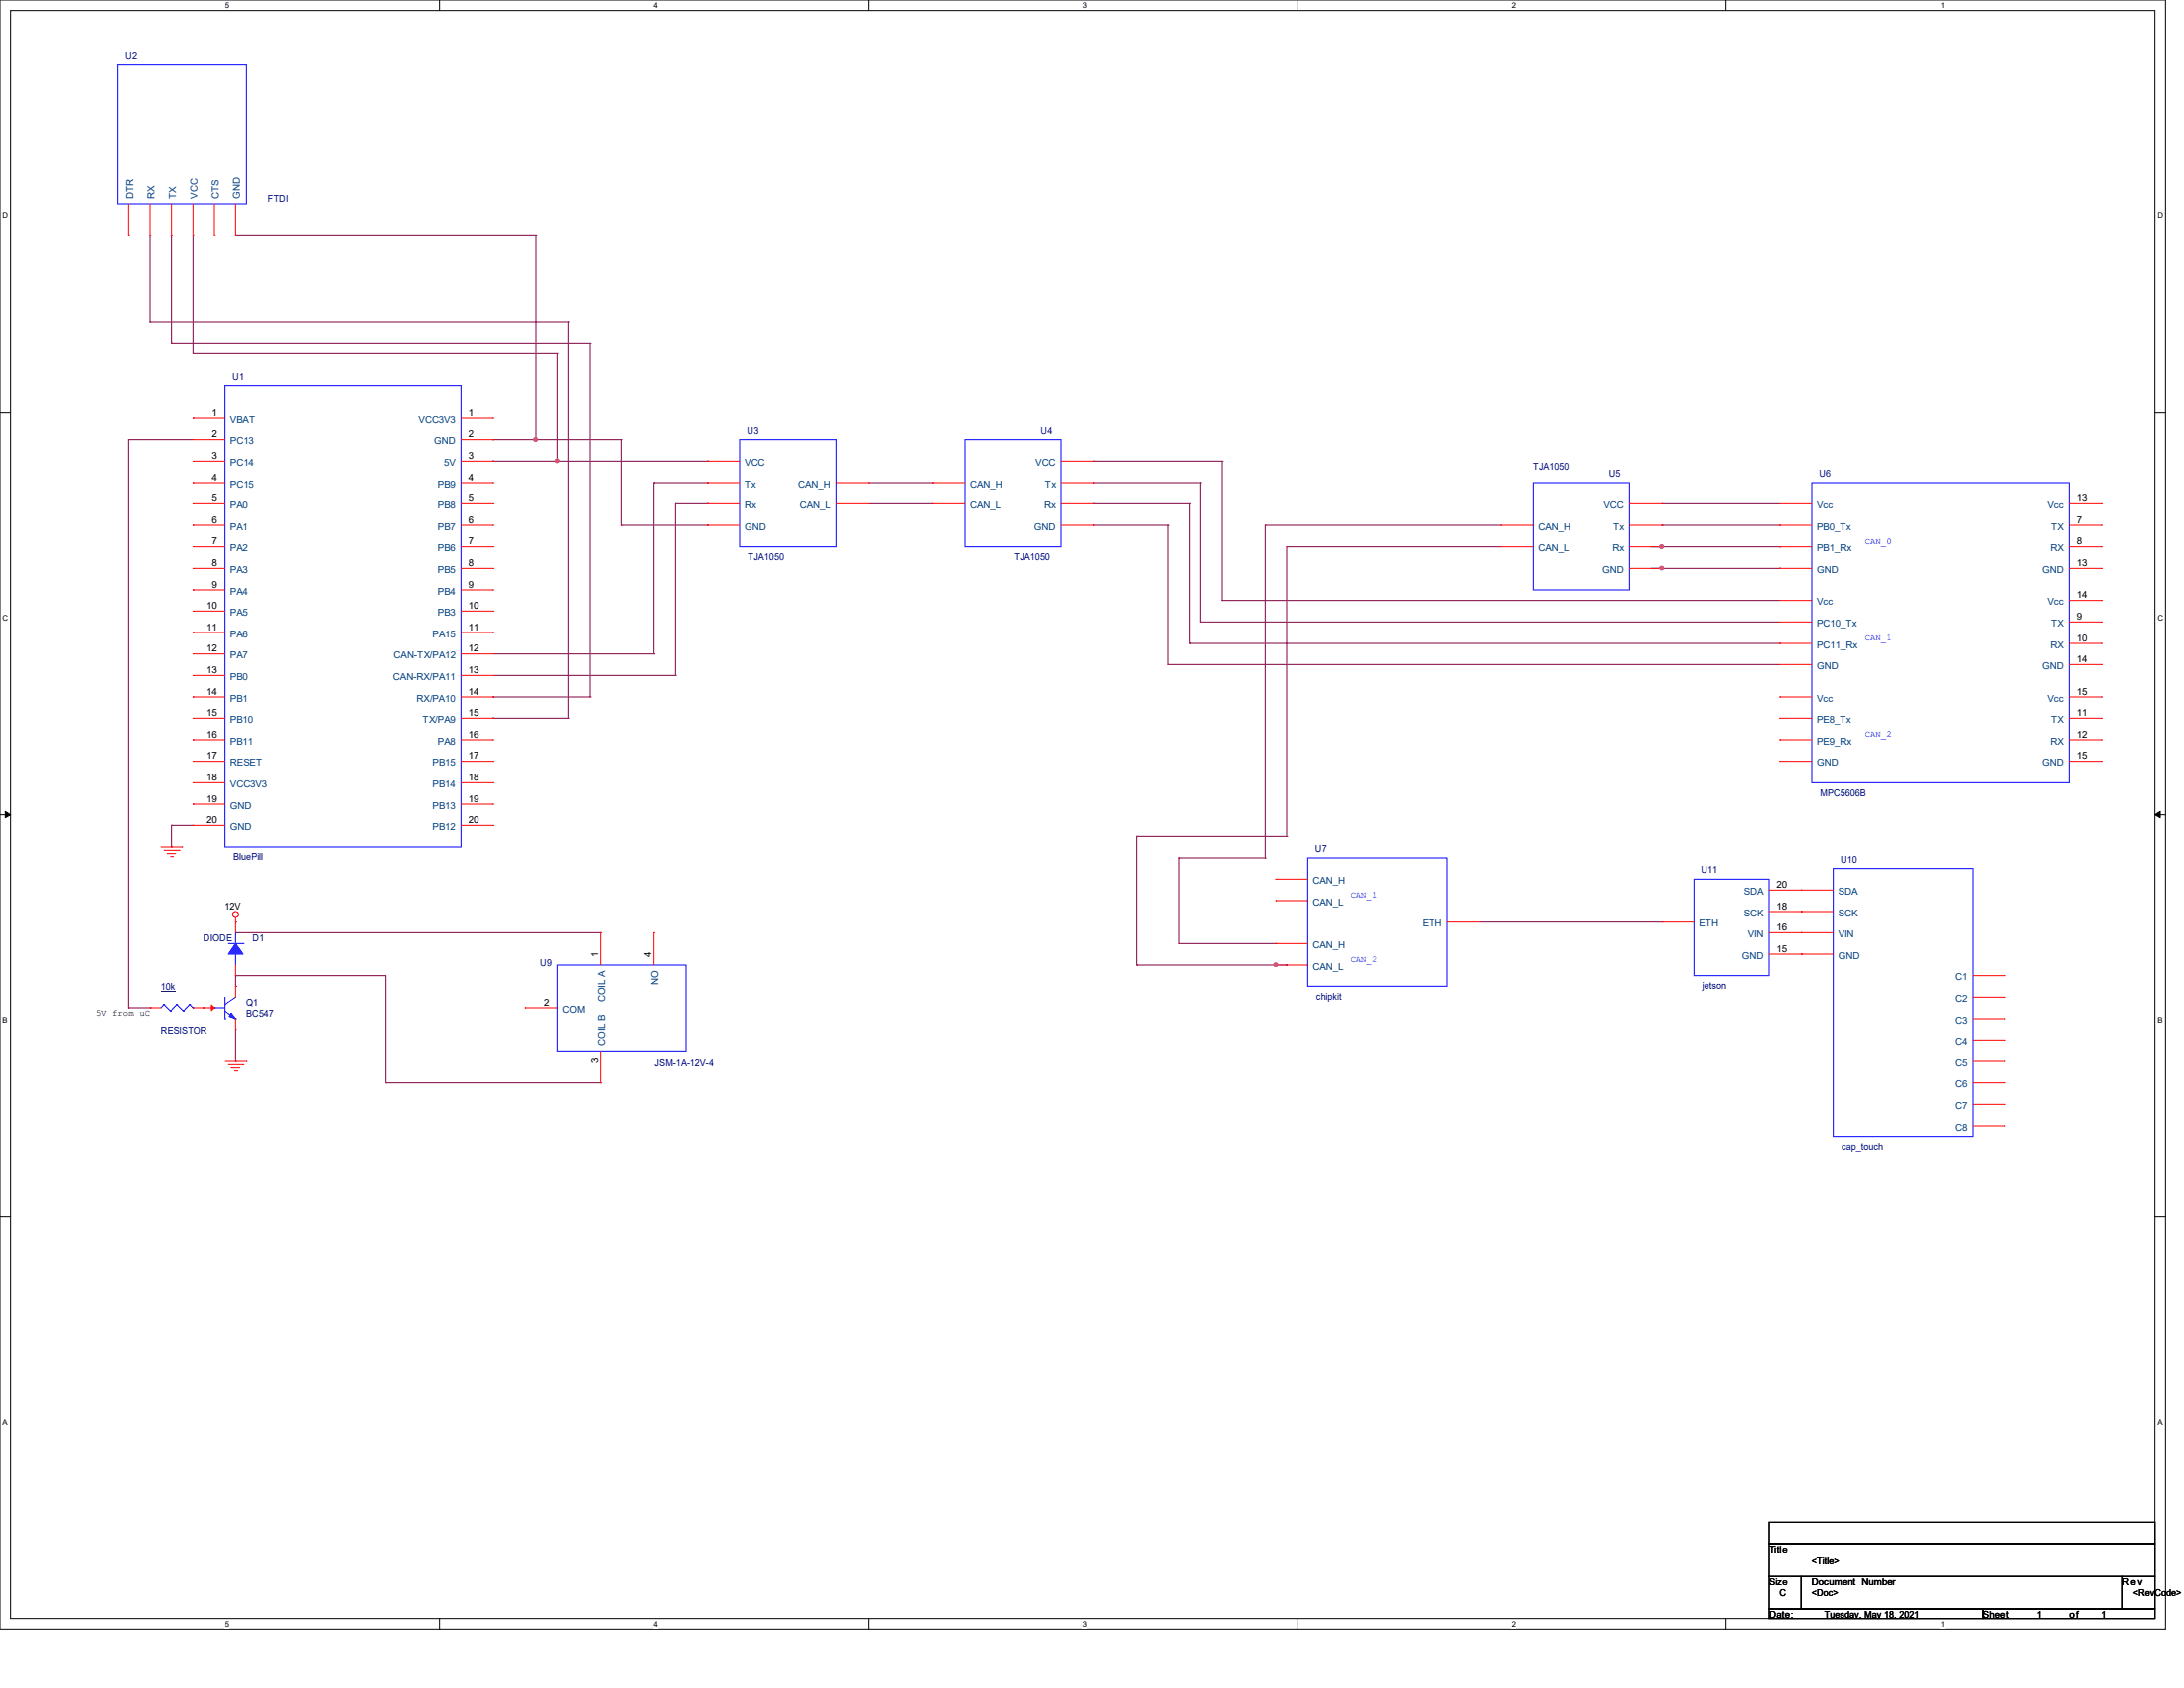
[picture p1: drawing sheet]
<svg xmlns="http://www.w3.org/2000/svg" width="279mm" height="216mm" viewBox="0 0 279 216" stroke-linecap="round" stroke-linejoin="round" font-family="sans-serif">
<path d="M0 0h277v208.4h-277zM1.4 1.4h274.3v205.7h-274.3z" fill="none" stroke="#000" stroke-width=".13"/>
<g fill="#fff">
<path d="M28.8 .1h.5v1.1h-.5z"/>
<path d="M28.8 207.2h.5v1.1h-.5z"/>
</g>
<path d="M56.2 0v1.4M56.2 207.1v1.3" fill="none" stroke="#000" stroke-width=".13"/>
<g fill="#fff">
<path d="M83.7 .1h.5v1.1h-.5z"/>
<path d="M83.7 207.2h.5v1.1h-.5z"/>
</g>
<path d="M111.1 0v1.4M111.1 207.1v1.3" fill="none" stroke="#000" stroke-width=".13"/>
<g fill="#fff">
<path d="M138.5 .1h.6v1.1h-.6z"/>
<path d="M138.5 207.2h.6v1.1h-.6z"/>
</g>
<path d="M165.9 0v1.4M165.9 207.1v1.3" fill="none" stroke="#000" stroke-width=".13"/>
<g fill="#fff">
<path d="M193.4 .1h.5v1.1h-.5z"/>
<path d="M193.4 207.2h.5v1.1h-.5z"/>
</g>
<path d="M220.8 0v1.4M220.8 207.1v1.3" fill="none" stroke="#000" stroke-width=".13"/>
<g fill="#fff">
<path d="M248.2 .1h.6v1.1h-.6z"/>
<path d="M248.2 207.2h.6v1.1h-.6z"/>
<path d="M.3 27.1h.8v1.1h-.8z"/>
<path d="M276 27.1h.7v1.1h-.7z"/>
<path d="M.3 78.5h.8v1.1h-.8z"/>
<path d="M276 78.5h.7v1.1h-.7z"/>
</g>
<path d="M0 52.8h1.4M275.7 52.8h1.3" fill="none" stroke="#000" stroke-width=".13"/>
<g fill="#fff">
<path d="M.3 129.9h.7v1.1h-.7z"/>
<path d="M276 129.9h.6v1.1h-.6z"/>
</g>
<path d="M0 104.2h1.4M275.7 104.2h1.3" fill="none" stroke="#000" stroke-width=".13"/>
<path d="M.7 103.8l.7 .4-.7 .4zM275.7 104.2l.7-.4v.8z" fill="#000" stroke="#000" stroke-width=".13"/>
<g fill="#fff">
<path d="M.3 181.4h.7v1.1h-.7z"/>
<path d="M276 181.4h.6v1.1h-.6z"/>
</g>
<path d="M0 155.7h1.4M275.7 155.7h1.3M226.3 194.7h49.4v2.8h-49.4zM226.3 197.5h49.4v4.1h-49.4zM226.3 201.6h4.1v4.1h-4.1zM226.3 205.7h27.4v1.4h-27.4zM230.4 201.6h41.2v4.1h-41.2zM253.7 205.7h22v1.4h-22zM271.6 201.6h4.1v4.1h-4.1z" fill="none" stroke="#000" stroke-width=".13"/>
<g fill="none" stroke="#800040" stroke-width=".13">
<path d="M19.2 30.1v11M21.9 30.1v13.8M24.7 30.1v15.2M30.1 30.1h38.5M68.6 30.1h.1M68.6 30.1v26.1M16.4 56.2h.1M16.4 56.2h8.3M16.4 56.2v72.7M19.2 41.1h.1M19.2 41.1h53.5M21.9 43.9h.1"/>
<path d="M21.9 43.9h53.5M24.7 45.3h.1M24.7 45.3h46.6M63.1 56.2h.1M63.1 59h.1M63.1 56.2h16.4M63.1 59h27.4M68.6 56.2h.1M71.3 45.3h.1M71.3 59h.1M71.3 45.3v13.7M72.7 41.1h.1"/>
<path d="M72.7 41.1v50.8M75.4 43.9h.1M75.4 43.9v45.3M79.5 56.2h.1M79.5 56.2v11M90.5 59h.1M139.9 59h.1M139.9 59h16.4M156.3 59h.1M156.3 59v17.8M79.5 67.2h.1M79.5 67.2h11"/>
<path d="M83.7 61.7h.1M83.7 61.7v22M83.7 61.7h6.8M86.4 64.4h.1M86.4 64.4v22M86.4 64.4h4.1M90.5 67.2h.1M90.5 64.4h.1M90.5 61.7h.1M111.1 64.4h8.2M111.1 61.7h8.2M119.3 61.7h.1"/>
<path d="M119.3 64.4h.1M139.9 61.7h.1M139.9 64.4h.1M139.9 67.2h.1M139.9 67.2h9.6M139.9 64.4h12.3M139.9 61.7h13.7M149.5 67.2h.1M149.5 67.2v17.8M152.2 64.4h.1M152.2 64.4v17.9M153.6 61.7h.1"/>
<path d="M153.6 79.5h.1M153.6 61.7v17.8M153.6 79.5h74.1M156.3 76.8h.1M156.3 76.8h71.4M161.8 67.2h.1M161.8 67.2h30.2M161.8 67.2v42.5M164.6 69.9h.1M164.6 69.9h27.4M164.6 69.9v37.1M211.2 69.9h16.5"/>
<path d="M211.2 72.7h16.5M212.6 64.4h.1M212.6 67.2h.1M212.6 69.9h.1M212.6 72.7h.1M212.6 67.2h15.1M212.6 64.4h15.1M227.7 69.9h.1M227.7 72.7h.1M63.1 91.9h.1M63.1 89.2h.1M63.1 91.9h9.6"/>
<path d="M63.1 89.2h12.3M63.1 86.4h23.3M63.1 83.7h20.6M72.7 91.9h.1M75.4 89.2h.1M83.7 83.7h.1M86.4 86.4h.1M149.5 85h.1M149.5 85h78.2M152.2 82.3h.1M152.2 82.3h75.5M21.9 105.6h.1"/>
<path d="M21.9 108.3h.1M21.9 105.6v2.7M21.9 105.6h2.8M30.1 119.3h46.7M76.8 119.3h.1M145.4 107h.1M145.4 107h19.2M145.4 107v16.4M150.9 109.7h.1M150.9 109.7h10.9M150.9 109.7v11M161.8 109.7h.1"/>
<path d="M164.6 107h.1M189.3 117.9h23.3M212.6 117.9h.1M16.4 128.9h.1M16.4 128.9h2.8M19.2 128.9h.1M30.1 135.8h.1M30.1 126.2h.1M30.1 124.8h.1M30.1 124.8v1.4M30.1 131.7v4.1M30.1 124.8h19.3v13.7"/>
<path d="M49.4 138.5h.1M49.4 138.5h27.4M76.8 138.5h.1M145.4 123.4h.1M145.4 123.4h19.2M150.9 120.7h.1M150.9 120.7h12.3M163.2 120.7h.1M163.2 123.4h.1M164.6 123.4h.1"/>
</g>
<g fill="#f0f" stroke="#f0f" stroke-width=".13">
<circle cx="68.5" cy="56.2" r=".24"/>
<circle cx="71.3" cy="58.9" r=".24"/>
<circle cx="212.6" cy="69.9" r=".24"/>
<circle cx="212.6" cy="72.7" r=".24"/>
<circle cx="163.2" cy="123.4" r=".24"/>
</g>
<g fill="none" stroke="#f00" stroke-width=".13">
<path d="M135.8 59h4.1M139.9 59h.1M119.3 61.7h.1M119.3 64.4h.1M119.3 61.7h4.1M119.3 64.4h4.1M135.8 61.7h4.1M135.8 64.4h4.1M135.8 67.2h4.1M139.9 61.7h.1M139.9 64.4h.1M139.9 67.2h.1"/>
<path d="M192 67.2h.1M192 69.9h.1M192 67.2h4.1M192 69.9h4.1M208.4 64.4h4.2M208.4 67.2h4.2M208.4 69.9h4.2M208.4 72.7h4.2M212.6 64.4h.1M212.6 67.2h.1M212.6 69.9h.1M212.6 72.7h.1"/>
<path d="M227.7 67.2h.1M227.7 79.5h.1M227.7 64.4h.1M227.7 76.8h.1M227.7 72.7h.1M227.7 69.9h.1M227.7 64.4h4.1M227.7 67.2h4.1M227.7 79.5h4.1M227.7 69.9h4.1M227.7 76.8h4.1M227.7 72.7h4.1"/>
<path d="M264.7 64.4h4.1M264.7 67.2h4.1M264.7 79.5h4.1M264.7 69.9h4.1M264.7 76.8h4.1M264.7 72.7h4.1M268.8 67.2h.1M268.8 69.9h.1M268.8 79.5h.1M268.8 64.4h.1M268.8 76.8h.1M268.8 72.7h.1"/>
<path d="M227.7 82.3h.1M227.7 91.9h.1M227.7 94.6h.1M227.7 89.2h.1M227.7 85h.1M227.7 97.4h.1M227.7 82.3h4.1M227.7 91.9h4.1M227.7 94.6h4.1M227.7 89.2h4.1M227.7 85h4.1M227.7 97.4h4.1"/>
<path d="M264.7 82.3h4.1M264.7 91.9h4.1M264.7 94.6h4.1M264.7 89.2h4.1M264.7 85h4.1M264.7 97.4h4.1M268.8 82.3h.1M268.8 91.9h.1M268.8 94.6h.1M268.8 89.2h.1M268.8 85h.1M268.8 97.4h.1"/>
<path d="M20.6 108.3h2.7M21 108.8h1.9M21.4 109.2h.1M21.4 109.2h1.1M21.8 109.6h.3M22.1 109.6h.1M22.9 108.8h.1M23.3 108.3h.1M30.1 117.9h.1M30.1 117.4v1.9M163.2 112.4h.1M163.2 115.2h.1"/>
<path d="M163.2 112.4h4.1M163.2 115.2h4.1M185.2 117.9h4.1M189.3 117.9h.1M212.6 117.9h.1M212.6 117.9h4.1M226.3 113.8h4.1M226.3 116.6h4.1M226.3 119.3h4.1M230.4 113.8h.1M230.4 116.6h.1M230.4 119.3h.1"/>
<path d="M26 128.9h.1M26 128.9h1.4M28.8 135.8h2.7M29.2 136.2h1.9M29.6 136.6h.1M29.6 136.6h1.1M30 137h.3M30.1 126.2h.1M30.1 131.7h.1M30.1 124.8h.1M30.1 123.4v1.4M30.1 126.2v1.4"/>
<path d="M30.1 130.3v1.4M30.3 137h.1M31.1 136.2h.1M31.5 135.8h.1M163.2 120.7h.1M163.2 123.4h.1M163.2 120.7h4.1M163.2 123.4h4.1M226.3 122h4.1M230.4 122h.1"/>
<circle cx="30.1" cy="117" r=".38"/>
</g>
<g fill="none" stroke="#00f" stroke-width=".13">
<path d="M123.4 56.2h12.4v13.7h-12.4zM196.1 61.7h12.3v13.7h-12.3zM231.8 61.7h32.9v38.4h-32.9zM30.1 119.3h.1M30.1 119.3v1.4M167.3 109.7h17.9v16.5h-17.9zM216.7 112.4h9.6v12.4h-9.6zM21 128.5h.1M21 128.5l-.4 .4M21 128.5l.8 .8M21.8 129.3h.1M22.6 128.5h.1"/>
<path d="M22.6 128.5l-.8 .8M22.6 128.5l.9 .8M23.5 129.3h.1M24.3 128.5h.1M24.3 128.5l-.8 .8M24.3 128.5l.4 .4M24.7 128.9h.1M27.4 128.9h.1M27.4 128.9h1.4M28.8 128.5h.1M28.8 130.3h.1M28.8 129.3l1.3 1"/>
<path d="M28.8 127.6v2.7M29.2 120.7h1.9M30.1 130.3h.1M30.1 122h.1M30.1 127.6l-1.3 .9M30.1 122v1.4M31.1 120.7h.1"/>
</g>
<g fill="#00f" stroke="#00f" stroke-width=".13">
<path d="M29.6 129.6l.5 .7-.8-.3z"/>
<path d="M30.1 120.7l1 1.3h-1.9z" fill-rule="evenodd"/>
</g>
<path d="M27.1 128.5l.3 .4-.3 .4z" fill="#f00" stroke="#f00" stroke-width=".13"/>
<path d="M20.6 126.7h1.8v.1h-1.8z" fill="#000080"/>
<g fill="none" stroke="#f00" stroke-width=".13">
<path d="M16.4 30.1h.1M16.4 26v4.1M19.2 30.1h.1M19.2 26v4.1M21.9 30.1h.1M21.9 26v4.1M24.7 30.1h.1M24.7 26v4.1M27.4 30.1h.1M27.4 26v4.1M30.1 30.1h.1M30.1 26v4.1"/>
<path d="M24.7 53.5h.1M24.7 56.2h.1M24.7 59h.1M24.7 53.5h4.1M24.7 56.2h4.1M24.7 59h4.1M59 53.5h4.1M59 56.2h4.1M59 59h4.1M63.1 53.5h.1M63.1 56.2h.1M63.1 59h.1"/>
<path d="M90.5 59h.1M90.5 59h4.1M24.7 61.7h.1M24.7 64.4h.1M24.7 67.2h.1M24.7 69.9h.1M24.7 72.7h.1M24.7 75.4h.1M24.7 78.1h.1M24.7 61.7h4.1M24.7 64.4h4.1M24.7 67.2h4.1"/>
<path d="M24.7 69.9h4.1M24.7 72.7h4.1M24.7 75.4h4.1M24.7 78.1h4.1M59 61.7h4.1M59 64.4h4.1M59 67.2h4.1M59 69.9h4.1M59 72.7h4.1M59 75.4h4.1M59 78.1h4.1M63.1 61.7h.1"/>
<path d="M63.1 64.4h.1M63.1 67.2h.1M63.1 69.9h.1M63.1 72.7h.1M63.1 75.4h.1M63.1 78.1h.1M90.5 61.7h.1M90.5 64.4h.1M90.5 67.2h.1M90.5 61.7h4.1M90.5 64.4h4.1M90.5 67.2h4.1"/>
<path d="M107 61.7h4.1M107 64.4h4.1M111.1 61.7h.1M111.1 64.4h.1M24.7 80.9h.1M24.7 83.7h.1M24.7 86.4h.1M24.7 89.2h.1M24.7 91.9h.1M24.7 94.6h.1M24.7 97.4h.1M24.7 80.9h4.1"/>
<path d="M24.7 83.7h4.1M24.7 86.4h4.1M24.7 89.2h4.1M24.7 91.9h4.1M24.7 94.6h4.1M24.7 97.4h4.1M59 80.9h4.1M59 83.7h4.1M59 86.4h4.1M59 89.2h4.1M59 91.9h4.1M59 94.6h4.1"/>
<path d="M59 97.4h4.1M63.1 80.9h.1M63.1 83.7h.1M63.1 86.4h.1M63.1 89.2h.1M63.1 91.9h.1M63.1 94.6h.1M63.1 97.4h.1M24.7 100.1h.1M24.7 102.9h.1M24.7 105.6h.1M24.7 100.1h4.1"/>
<path d="M24.7 102.9h4.1M24.7 105.6h4.1M59 100.1h4.1M59 102.9h4.1M59 105.6h4.1M63.1 100.1h.1M63.1 102.9h.1M63.1 105.6h.1M76.8 119.3h.1M76.8 119.3v4.1M83.7 119.3h.1M83.7 119.3v4.1"/>
<path d="M230.4 119.3h.1M230.4 116.6h.1M230.4 113.8h.1M230.4 119.3h4.1M230.4 116.6h4.1M230.4 113.8h4.1M19.2 128.9h.1M19.2 128.9h1.4M24.7 128.9h1.3M26 128.9h.1M67.2 128.9h.1M67.2 128.9h4.1"/>
<path d="M76.8 138.5h.1M76.8 134.4v4.1M230.4 122h.1M230.4 122h4.1M252.3 124.8h4.2M252.3 127.6h4.2M252.3 130.3h4.2M252.3 133h4.2M252.3 135.8h4.2M252.3 138.5h4.2M256.5 124.8h.1M256.5 127.6h.1"/>
<path d="M256.5 130.3h.1M256.5 133h.1M256.5 135.8h.1M256.5 138.5h.1M252.3 141.3h4.2M252.3 144h4.2M256.5 141.3h.1M256.5 144h.1"/>
</g>
<path d="M15.1 8.2h16.4v17.8h-16.4zM28.8 49.4h30.2v58.9h-30.2zM94.6 56.2h12.4v13.7h-12.4zM234.5 111.1h17.8v34.3h-17.8zM71.3 123.4h16.5v11h-16.5z" fill="none" stroke="#00f" stroke-width=".13"/>
<g fill="#f0f" stroke="#f0f" stroke-width=".13">
<circle cx="68.5" cy="56.2" r=".24"/>
<circle cx="71.3" cy="58.9" r=".24"/>
<circle cx="212.6" cy="69.9" r=".24"/>
<circle cx="212.6" cy="72.7" r=".24"/>
<circle cx="163.2" cy="123.4" r=".24"/>
</g>
<g font-size="1.2" fill="#000080">
<text x="16" y="7.5">U2</text>
<text x="34.3" y="25.8">FTDI</text>
<text x="29.8" y="48.6">U1</text>
<text x="95.6" y="55.5">U3</text>
<text x="133.2" y="55.5">U4</text>
<text x="196.1" y="60.1">TJA1050</text>
<text x="205.9" y="60.9">U5</text>
<text x="232.7" y="60.9">U6</text>
<text x="95.7" y="71.6">TJA1050</text>
<text x="129.7" y="71.6">TJA1050</text>
<text x="232.9" y="101.8">MPC5606B</text>
<text x="29.9" y="110">BluePill</text>
<text x="168.3" y="108.9">U7</text>
<text x="217.6" y="111.7">U11</text>
<text x="235.5" y="110.3">U10</text>
<text x="26" y="120.4">DIODE</text>
<text x="32.3" y="120.4">D1</text>
<text x="69.1" y="123.6">U9</text>
<text x="20.6" y="126.6">10k</text>
<text x="31.5" y="128.7">Q1</text>
<text x="31.5" y="130">BC547</text>
<text x="168.4" y="127.8">chipkit</text>
<text x="217.8" y="126.5">jetson</text>
<text x="20.6" y="132.2">RESISTOR</text>
<text x="83.8" y="136.4">JSM-1A-12V-4</text>
<text x="235.6" y="147.1">cap_touch</text>
</g>
<g font-size="1.2" fill="#004080">
<text x="17" y="25.4" transform="rotate(-90 17 25.4)">DTR</text>
<text x="19.8" y="25.4" transform="rotate(-90 19.8 25.4)">RX</text>
<text x="22.5" y="25.4" transform="rotate(-90 22.5 25.4)">TX</text>
<text x="25.3" y="25.4" transform="rotate(-90 25.3 25.4)">VCC</text>
<text x="28" y="25.4" transform="rotate(-90 28 25.4)">CTS</text>
<text x="30.7" y="25.4" transform="rotate(-90 30.7 25.4)">GND</text>
<text x="29.5" y="54.1">VBAT</text>
<text x="29.5" y="56.8">PC13</text>
<text x="29.5" y="59.6">PC14</text>
<text x="53.5" y="54.1">VCC3V3</text>
<text x="55.5" y="56.8">GND</text>
<text x="56.8" y="59.6">5V</text>
<text x="95.3" y="59.6">VCC</text>
<text x="132.5" y="59.6">VCC</text>
<text x="29.5" y="62.3">PC15</text>
<text x="29.5" y="65">PA0</text>
<text x="56" y="62.3">PB9</text>
<text x="56" y="65">PB8</text>
<text x="95.3" y="62.3">Tx</text>
<text x="95.3" y="65">Rx</text>
<text x="102.1" y="62.3">CAN_H</text>
<text x="102.4" y="65">CAN_L</text>
<text x="124.1" y="62.3">CAN_H</text>
<text x="124.1" y="65">CAN_L</text>
<text x="133.6" y="65">Rx</text>
<text x="133.7" y="62.3">Tx</text>
<text x="205.2" y="65">VCC</text>
<text x="232.4" y="65">Vcc</text>
<text x="261.9" y="65">Vcc</text>
<text x="29.5" y="67.8">PA1</text>
<text x="29.5" y="70.5">PA2</text>
<text x="56" y="67.8">PB7</text>
<text x="56" y="70.5">PB6</text>
<text x="95.3" y="67.8">GND</text>
<text x="132.3" y="67.8">GND</text>
<text x="196.8" y="67.8">CAN_H</text>
<text x="196.8" y="70.5">CAN_L</text>
<text x="206.3" y="70.5">Rx</text>
<text x="206.4" y="67.8">Tx</text>
<text x="232.4" y="67.8">PB0_Tx</text>
<text x="232.4" y="70.5">PB1_Rx</text>
<text x="262.3" y="70.5">RX</text>
<text x="262.4" y="67.8">TX</text>
<text x="29.5" y="73.3">PA3</text>
<text x="29.5" y="76">PA4</text>
<text x="56" y="73.3">PB5</text>
<text x="56" y="76">PB4</text>
<text x="205" y="73.3">GND</text>
<text x="232.4" y="77.4">Vcc</text>
<text x="232.4" y="73.3">GND</text>
<text x="261.3" y="73.3">GND</text>
<text x="261.9" y="77.4">Vcc</text>
<text x="29.5" y="78.7">PA5</text>
<text x="29.5" y="81.5">PA6</text>
<text x="55.3" y="81.5">PA15</text>
<text x="56" y="78.7">PB3</text>
<text x="232.4" y="80.1">PC10_Tx</text>
<text x="232.4" y="82.9">PC11_Rx</text>
<text x="262.3" y="82.9">RX</text>
<text x="262.4" y="80.1">TX</text>
<text x="29.5" y="84.2">PA7</text>
<text x="29.5" y="87">PB0</text>
<text x="29.5" y="89.7">PB1</text>
<text x="50.3" y="87">CAN-RX/PA11</text>
<text x="50.4" y="84.2">CAN-TX/PA12</text>
<text x="53.3" y="89.7">RX/PA10</text>
<text x="232.4" y="89.7">Vcc</text>
<text x="232.4" y="85.6">GND</text>
<text x="261.3" y="85.6">GND</text>
<text x="261.9" y="89.7">Vcc</text>
<text x="29.5" y="92.5">PB10</text>
<text x="29.5" y="95.2">PB11</text>
<text x="54.1" y="92.5">TX/PA9</text>
<text x="56" y="95.2">PA8</text>
<text x="232.4" y="92.5">PE8_Tx</text>
<text x="232.4" y="95.2">PE9_Rx</text>
<text x="262.3" y="95.2">RX</text>
<text x="262.4" y="92.5">TX</text>
<text x="29.5" y="98">RESET</text>
<text x="29.5" y="100.7">VCC3V3</text>
<text x="55.3" y="98">PB15</text>
<text x="55.3" y="100.7">PB14</text>
<text x="232.4" y="98">GND</text>
<text x="261.3" y="98">GND</text>
<text x="29.5" y="103.5">GND</text>
<text x="29.5" y="106.2">GND</text>
<text x="55.3" y="103.5">PB13</text>
<text x="55.3" y="106.2">PB12</text>
<text x="168" y="113">CAN_H</text>
<text x="168" y="115.8">CAN_L</text>
<text x="182" y="118.5">ETH</text>
<text x="217.4" y="118.5">ETH</text>
<text x="223.1" y="114.4">SDA</text>
<text x="223.1" y="117.2">SCK</text>
<text x="223.6" y="119.9">VIN</text>
<text x="235.2" y="119.9">VIN</text>
<text x="235.2" y="117.2">SCK</text>
<text x="235.2" y="114.4">SDA</text>
<text x="84.2" y="126" transform="rotate(-90 84.2 126)">NO</text>
<text x="168" y="121.3">CAN_H</text>
<text x="168" y="124">CAN_L</text>
<text x="222.9" y="122.6">GND</text>
<text x="235.2" y="122.6">GND</text>
<text x="250.1" y="125.4">C1</text>
<text x="72" y="129.5">COM</text>
<text x="77.4" y="128.2" transform="rotate(-90 77.4 128.2)">COIL A</text>
<text x="250.1" y="128.1">C2</text>
<text x="250.1" y="130.9">C3</text>
<text x="77.4" y="133.7" transform="rotate(-90 77.4 133.7)">COIL B</text>
<text x="250.1" y="133.6">C4</text>
<text x="250.1" y="136.4">C5</text>
<text x="250.1" y="139.1">C6</text>
<text x="250.1" y="141.9">C7</text>
<text x="250.1" y="144.6">C8</text>
</g>
<g font-size="1.2">
<text x="27.1" y="53.2">1</text>
<text x="59.9" y="53.2">1</text>
<text x="27.1" y="55.9">2</text>
<text x="27.1" y="58.7">3</text>
<text x="59.9" y="55.9">2</text>
<text x="59.9" y="58.7">3</text>
<text x="27.1" y="61.4">4</text>
<text x="27.1" y="64.1">5</text>
<text x="59.9" y="61.4">4</text>
<text x="59.9" y="64.1">5</text>
<text x="265.7" y="64.1">13</text>
<text x="27.1" y="66.9">6</text>
<text x="27.1" y="69.6">7</text>
<text x="59.9" y="66.9">6</text>
<text x="59.9" y="69.6">7</text>
<text x="265.7" y="66.9">7</text>
<text x="265.7" y="69.6">8</text>
<text x="26.5" y="77.9">10</text>
<text x="27.1" y="72.4">8</text>
<text x="27.1" y="75.1">9</text>
<text x="59.9" y="72.4">8</text>
<text x="59.9" y="75.1">9</text>
<text x="59.9" y="77.9">10</text>
<text x="265.7" y="76.5">14</text>
<text x="265.7" y="72.4">13</text>
<text x="26.5" y="80.6">11</text>
<text x="26.5" y="83.4">12</text>
<text x="59.9" y="80.6">11</text>
<text x="59.9" y="83.4">12</text>
<text x="265.7" y="79.2">9</text>
<text x="265.7" y="82">10</text>
<text x="26.5" y="86.1">13</text>
<text x="26.5" y="88.9">14</text>
<text x="59.9" y="86.1">13</text>
<text x="59.9" y="88.9">14</text>
<text x="265.7" y="88.9">15</text>
<text x="265.7" y="84.7">14</text>
<text x="26.5" y="91.6">15</text>
<text x="26.5" y="94.3">16</text>
<text x="59.9" y="91.6">15</text>
<text x="59.9" y="94.3">16</text>
<text x="265.7" y="91.6">11</text>
<text x="265.7" y="94.3">12</text>
<text x="26.5" y="97.1">17</text>
<text x="26.5" y="99.8">18</text>
<text x="59.9" y="97.1">17</text>
<text x="59.9" y="99.8">18</text>
<text x="265.7" y="97.1">15</text>
<text x="26.5" y="102.6">19</text>
<text x="26.5" y="105.3">20</text>
<text x="59.9" y="102.6">19</text>
<text x="59.9" y="105.3">20</text>
<text x="227.3" y="113.5">20</text>
<text x="28.8" y="116.3">12V</text>
<text x="227.3" y="116.3">18</text>
<text x="227.3" y="119">16</text>
<text x="76.5" y="122.5" transform="rotate(-90 76.5 122.5)">1</text>
<text x="83.4" y="122.5" transform="rotate(-90 83.4 122.5)">4</text>
<text x="227.3" y="121.7">15</text>
<text x="69.6" y="128.6">2</text>
<text x="76.5" y="136.1" transform="rotate(-90 76.5 136.1)">3</text>
<text x="226.3" y="198.6">Title</text>
<text x="226.3" y="202.7">Size</text>
<text x="231.8" y="200">&lt;Title&gt;</text>
<text x="231.8" y="202.7">Document Number</text>
<text x="271.6" y="202.7">Rev</text>
<text x="226.3" y="206.9">Date:</text>
<text x="227.7" y="204.1">C</text>
<text x="231.8" y="204.1">&lt;Doc&gt;</text>
<text x="233.4" y="206.9">Tuesday, May 18, 2021</text>
<text x="253.7" y="206.9">Sheet</text>
<text x="260.6" y="206.9">1</text>
<text x="264.7" y="206.9">of</text>
<text x="268.8" y="206.9">1</text>
<text x="272.9" y="204.1">&lt;RevCode&gt;</text>
</g>
<g font-size="1.1" fill="#00f">
<text x="238.6" y="69.6">CAN_0</text>
<text x="238.6" y="81.9">CAN_1</text>
<text x="238.6" y="94.2">CAN_2</text>
<text x="172.8" y="114.8">CAN_1</text>
<text x="172.8" y="123">CAN_2</text>
</g>
<text font-size="1.1" x="12.3" y="129.9">5V from uC</text>
<g font-size="1">
<text x="28.8" y="1">5</text>
<text x="83.7" y="1">4</text>
<text x="138.5" y="1">3</text>
<text x="193.4" y="1">2</text>
<text x="248.2" y="1">1</text>
<text x=".3" y="27.9">D</text>
<text x="276" y="27.9">D</text>
<text x=".3" y="79.4">C</text>
<text x="276" y="79.4">C</text>
<text x=".3" y="130.8">B</text>
<text x="276" y="130.8">B</text>
<text x=".3" y="182.2">A</text>
<text x="276" y="182.2">A</text>
<text x="28.8" y="208.1">5</text>
<text x="83.7" y="208.1">4</text>
<text x="138.5" y="208.1">3</text>
<text x="193.4" y="208.1">2</text>
<text x="248.2" y="208.1">1</text>
</g>
</svg>
